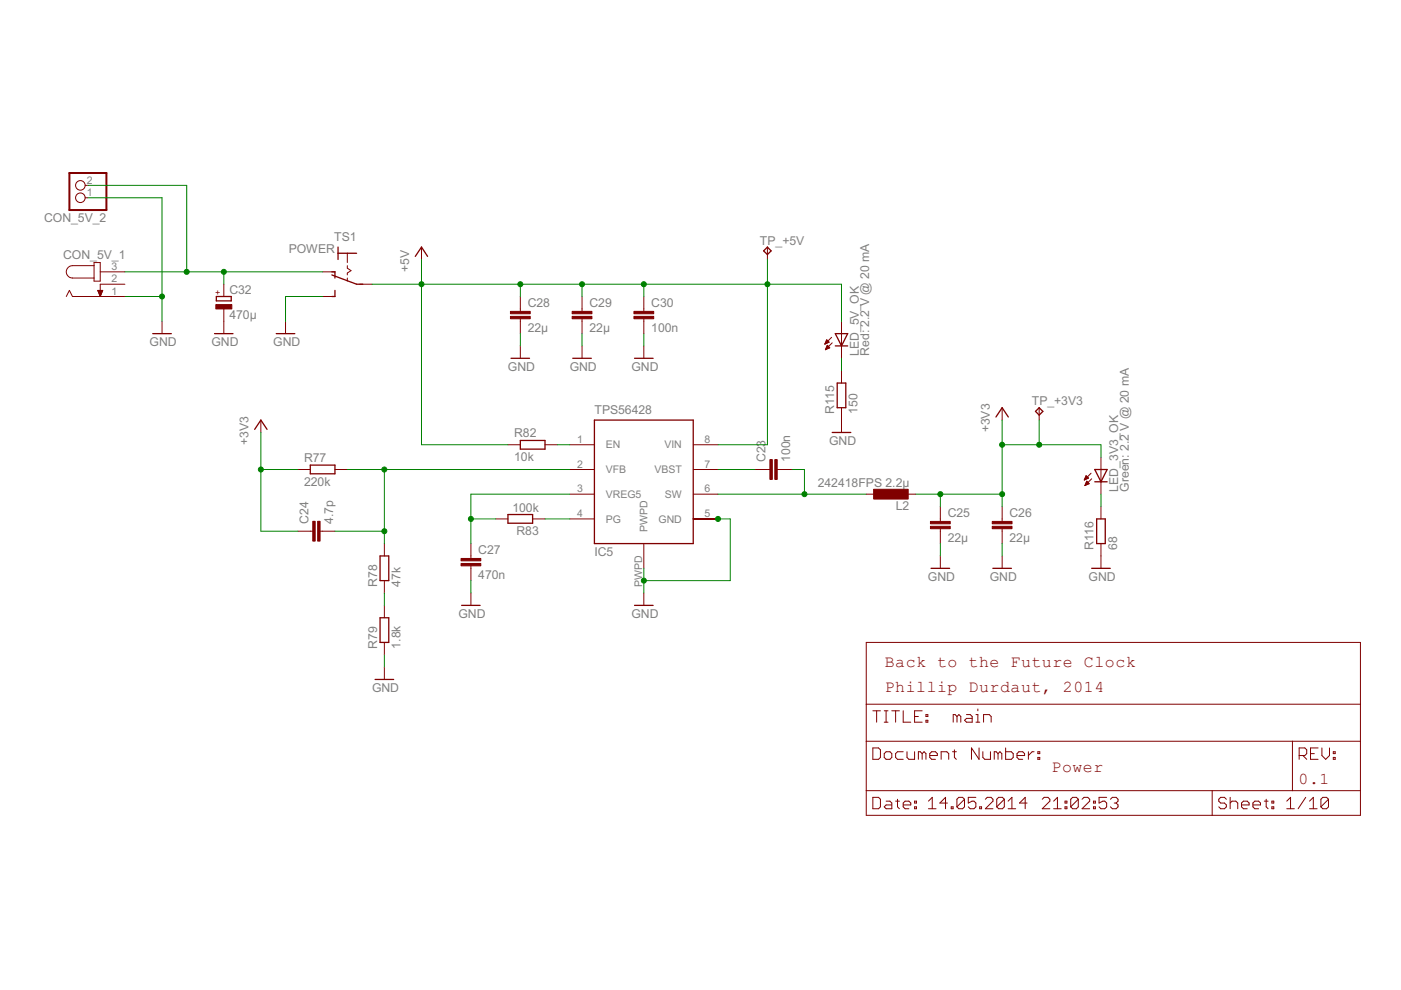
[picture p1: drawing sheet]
<svg xmlns="http://www.w3.org/2000/svg" width="297mm" height="210mm" viewBox="0 0 297 210" stroke-linecap="round" stroke-linejoin="round" font-family="sans-serif">
<g fill="none" stroke="#800000" stroke-width=".21">
<path d="M18.1 39.3h.5M18.1 41.9h.5M19.9 56.3h-4.5a1.31 1.31 0 0 0-1.4 1.3 1.31 1.31 0 0 0 1.4 1.3h4.5M19.9 55.7h1.4v3.9h-1.4zM21.3 57.6h5.2M68.4 57.6h2.6M73.6 53.7v2M73.6 56.3v.6l.8 .5-.8 .5v.4M73.6 58.9v.7M89.4 52.4v2.6M162.7 52.4v2.6M14.1 62.9l.6-1.3 .7 1.3h11.1"/>
<path d="M20.7 61.6h1.1l-.5 1.3zM20.8 61.7h.9M20.8 61.8h.9M20.9 62h.7M20.9 62.1h.7M21 62.2h.5M21 62.3h.5M21.1 62.5h.3M21.1 62.6h.3M21.2 62.7h.1M26.5 60.3h-5.2v2.6M34.4 68.1v2.6"/>
<path d="M47.5 60.3v2.6M47.5 65.5v5.2M60.5 68.1v2.6M68.4 62.9h2.6M76.3 60.3h2.6M110.3 62.9v3.1M110.3 67.6v3.1M110.3 73.3v2.7M123.4 62.9v3.1M123.4 67.6v3.1M123.4 73.3v2.7M136.5 62.9v3.1"/>
<path d="M136.5 67.6v3.1M136.5 73.3v2.7M174.9 72.9h.2M175 72.7h.4M175 74.1h.1M175 72.6h.7M175.1 72.5h.6M175.1 74h.2M175.1 73.9h.5M175.1 72.4h.5M175.2 72.2h.3M175.2 73.7h.7"/>
<path d="M175.2 72.1h.1M175.2 73.6h.6M175.3 72.1l.5 .5-.9 .4zM175.3 73.5h.4M175.3 73.4h.3M175.4 73.3h.1M175.9 73.7l-.5-.5-.4 .9M175.9 73.7l-.9 .4M176.3 71.5l-1.4 1.5M176.4 72.7l-1.4 1.4M178.4 68.1v7.9M178.4 78.6v2.6"/>
<path d="M55.3 89.1v2.6M63.2 99.5h2.6M71 99.5h2.6M107.7 94.3h2.6M115.5 94.3h2.7M120.8 94.3h5.2M120.8 99.5h5.2M147 94.3h5.2M147 99.5h5.2M160.1 99.5h3.1M164.8 99.5h3.1M178.4 86.4v5.3"/>
<path d="M212.5 86.4v2.7M220.3 86.4v2.7M233.4 96.9v7.9M63.2 112.6h3.1M67.9 112.6h3.1M81.5 115.3v2.6M99.8 115.3v3.1M99.8 120v3.1M105.1 110h2.6M112.9 110h2.6M120.8 104.8h5.2M120.8 110h5.2"/>
<path d="M136.5 115.3v5.2M147 104.8h5.2M147 110h5.2M183.7 104.8h2.6M191.5 104.8h2.6M199.4 107.4v3.1M199.4 112.1v3.2M199.4 117.9v2.6M212.5 107.4v3.1M212.5 112.1v3.2M212.5 117.9v2.6M229.9 101.7h.1"/>
<path d="M230 101.6h.3M230 101.5h.6M230.1 101.3h.7M230.1 102.8h.2M230.1 101.2h.5M230.1 102.7h.4M230.2 102.6h.6M230.2 101.1h.3M230.2 101h.2M230.2 102.5h.6M230.3 102.3h.4M230.3 102.2h.3"/>
<path d="M230.4 102.1h.1M230.4 102l.5 .6-.9 .4zM230.8 101.4l-.5-.5-.4 .9M230.8 101.4l-.9 .4M231.3 100.3l-1.4 1.5M231.5 101.5l-1.5 1.5M233.4 107.4v2.6M233.4 115.3v5.2M81.5 123.1v2.6M81.5 128.4v2.6M81.5 136.2v2.6M99.8 125.7v2.7"/>
<path d="M136.5 125.7v2.7M183.7 136.2h104.7v36.7h-104.7zM81.5 141.5v2.6M183.7 157.2h104.7M183.7 149.3h104.7M185.1 158.6h1.2l.4 .4v1.6l-.4 .4h-1.2zM185.1 150.7h1.6M185.9 150.7v2.4M187.5 159.8l.4-.4h.8l.4 .4v.8l-.4 .4h-.8l-.4-.4zM187.5 150.7h.8M187.5 153.1h.8M187.9 150.7v2.4"/>
<path d="M189.1 150.7h1.6M189.9 150.7v2.4M191.5 150.7v2.4h1.6M191.5 159.4h-1.2l-.4 .4v.8l.4 .4h1.2M192.3 159.4v1.2l.4 .4h1.2v-1.6M193.9 151.9h.8M195.5 150.7h-1.6v2.4h1.6M195.5 159.8l-.4-.4h-.4v1.6M195.5 159.8l.4-.4 .4 .4v1.2M195.5 159.8v1.2M196.3 152.7h.4v.4h-.4zM196.3 151.5h.4v.4h-.4z"/>
<path d="M202 159.4h.8M202.4 159v1.6l.4 .4M202.9 151.9v1.2M202.9 151.9l-.4-.4h-.4v1.6M202.9 151.9l.4-.4 .4 .4v1.2M204.9 151.5h.8l.4 .4v1.2h-1.2l-.4-.4 .4-.4h1.2M206.9 153.1h.8M206.9 151.5h.4v1.6M207.3 150.3v.4M207.6 158.6v2.4l-1.6-2.4v2.4M208.4 159.4v1.2l.4 .4h1.2v-1.6M208.5 153.1v-1.6h1.2l.4 .4v1.2"/>
<path d="M211.6 159.8l-.4-.4h-.4v1.6M211.6 159.8v1.2M211.6 159.8l.4-.4 .4 .4v1.2M213.2 158.6v2.4h1.2l.4-.4v-.8l-.4-.4h-1.2M218 159.4v1.6M219.2 159.4h-.4l-.8 .8M220 159.4h.5v.4h-.5zM274 157.2v10.4M277.9 159.8h.8M279.5 158.6h-1.6v2.4h1.6M280.3 158.6v1.6l.8 .8 .8-.8v-1.6M282.7 159.4h.4v.4h-.4z"/>
<path d="M183.7 167.6h104.7M185.1 169.1h1.2l.4 .4v1.6l-.4 .4h-1.2zM187.9 169.9h.8l.4 .4v1.2h-1.2l-.4-.4 .4-.4h1.2M189.9 169.9h.8M190.3 169.5v1.6l.4 .4M191.5 170.7h1.6v-.4l-.4-.4h-.8l-.4 .4v.8l.4 .4h.8M193.9 171.1h.4v.4h-.4zM193.9 169.9h.4v.4h-.4zM196.8 171.5h1.7M196.8 169.9l.9-.8v2.4M197.1 160.2h1.6v-.4l-.4-.4h-.8l-.4 .4v.8l.4 .4h.8M199.5 161v-1.6h1.2l.4 .4v1.2"/>
<path d="M200.9 170.3h-1.6l1.2-1.2v2.4M201.7 171.1h.4v.4h-.4zM204.5 169.5v1.6l-.4 .4h-.8l-.4-.4M204.5 169.5l-.4-.4h-.8l-.4 .4v1.6M204.5 169.5l-1.6 1.6M206.9 169.1h-1.6v1.2l.8-.4h.4l.4 .4v.8l-.4 .4h-.8l-.4-.4M207.7 171.1h.4v.4h-.4zM208.9 169.5l.4-.4h.8l.4 .4v.4l-1.6 1.6h1.6M212.9 169.5v1.6l-.4 .4h-.8l-.4-.4M212.9 169.5l-.4-.4h-.8l-.4 .4v1.6M212.9 169.5l-1.6 1.6M213.7 171.5h1.6"/>
<path d="M213.7 169.9l.8-.8v2.4M215.6 160.2h1.6v-.4l-.4-.4h-.8l-.4 .4v.8l.4 .4h.8M217.8 170.3h-1.6l1.2-1.2v2.4M220 160.6h.5v.4h-.5zM221 169.5l.4-.4h.8l.4 .4v.4l-1.6 1.6h1.6M223.4 171.5h1.6M223.4 169.9l.8-.8v2.4M225.8 171.1h.4v.4h-.4zM225.8 169.9h.4v.4h-.4zM228.6 169.5v1.6l-.4 .4h-.8l-.4-.4M228.6 169.5l-.4-.4h-.8l-.4 .4v1.6M228.6 169.5l-1.6 1.6"/>
<path d="M229.4 169.5l.4-.4h.8l.4 .4v.4l-1.6 1.6h1.6M231.8 171.1h.4v.4h-.4zM231.8 169.9h.4v.4h-.4zM234.6 169.1h-1.6v1.2l.8-.4h.4l.4 .4v.8l-.4 .4h-.8l-.4-.4M235.4 169.5l.4-.4h.8l.4 .4v.4l-.4 .4M236.2 170.3h.4M236.6 170.3l.4 .4v.4l-.4 .4h-.8l-.4-.4M257 167.6v5.3M260 169.5l-.4-.4h-.8l-.4 .4v.4l.4 .4h.8l.4 .4v.4l-.4 .4h-.8l-.4-.4M260.8 170.3l.4-.4h.8l.4 .4v1.2M260.8 169.1v2.4M263.2 170.7h1.6v-.4l-.4-.4h-.8l-.4 .4v.8l.4 .4h.8"/>
<path d="M265.6 170.7h1.7v-.4l-.5-.4h-.8l-.4 .4v.8l.4 .4h.8M268.1 169.9h.8M268.5 169.5v1.6l.4 .4M269.7 171.1h.4v.4h-.4zM269.7 169.9h.4v.4h-.4zM272.8 171.5h1.6M272.8 169.9l.8-.8v2.4M275.4 160.2h1.2l.5-.4v-.8l-.5-.4h-1.2v2.4M276.2 160.2l.9 .8M276.8 169.1l-1.6 2.4M277.6 171.5h1.7M277.6 169.9l.8-.8v2.4"/>
<path d="M281.7 169.5v1.6l-.4 .4h-.8l-.4-.4M281.7 169.5l-.4-.4h-.8l-.4 .4v1.6M281.7 169.5l-1.6 1.6M282.7 160.6h.4v.4h-.4z"/>
<circle cx="17" cy="39.3" r="1.02"/>
<circle cx="17" cy="41.9" r="1.02"/>
</g>
<g fill="none" stroke="#800000" stroke-width=".28">
<path d="M70.4 57.6h.6v1.3M70.4 58.3l5.2 2h1.3M71.7 52.4v2.6M71.7 53.7h3.9M88.1 54.4l1.3-2 1.3 2M161.9 53.2l.8-.8 .8 .8-.8 .8zM32.4 70.7h3.9M45.5 70.7h3.9M45.9 62.9h3.1v.9h-3.1zM58.6 70.7h3.9M71 61.6v1.3h-.6M108.4 76h3.9"/>
<path d="M121.4 76h4M134.5 76h4M177.1 70.7h2.6l-1.3 2.6zM177.1 73.3h2.6M54 91l1.3-1.9 1.3 1.9M65.8 98.6h5.2v1.9h-5.2zM110.3 93.4h5.2v1.8h-5.2zM126 89.1h21v26.2h-21zM176.4 91.7h4M177.5 81.2h1.8v5.2h-1.8zM211.2 88.4l1.3-2 1.3 2M219.5 87.2l.8-.8 .8 .8-.8 .8z"/>
<path d="M232.1 99.5h2.6l-1.3 2.7zM80.6 117.9h1.8v5.2h-1.8zM107.7 109.1h5.2v1.8h-5.2zM232.1 102.2h2.6M232.5 110h1.8v5.3h-1.8zM80.6 131h1.8v5.2h-1.8zM97.9 128.4h3.9M134.5 128.4h4M197.4 120.5h3.9M210.5 120.5h3.9M231.5 120.5h3.9M79.5 144.1h4"/>
</g>
<g fill="#800000" stroke="#800000" stroke-width=".21">
<path d="M67.4 110.5h.5v4.2h-.5z"/>
<path d="M66.3 110.5h.5v4.2h-.5z"/>
<path d="M185.2 103.7h7.4v2.1h-7.4z"/>
<path d="M197.3 111.6h4.2v.5h-4.2z"/>
<path d="M197.3 110.6h4.2v.5h-4.2z"/>
<path d="M210.4 111.6h4.2v.5h-4.2z"/>
<path d="M210.4 110.6h4.2v.5h-4.2z"/>
<path d="M164.3 97.5h.5v4.1h-.5z"/>
<path d="M163.2 97.5h.5v4.1h-.5z"/>
<path d="M97.7 119.5h4.2v.5h-4.2z"/>
<path d="M97.7 118.4h4.2v.5h-4.2z"/>
<path d="M108.2 67.1h4.2v.5h-4.2z"/>
<path d="M108.2 66h4.2v.5h-4.2z"/>
<path d="M121.3 67.1h4.2v.5h-4.2z"/>
<path d="M121.3 66h4.2v.5h-4.2z"/>
<path d="M134.4 67.1h4.2v.5h-4.2z"/>
<path d="M134.4 66h4.2v.5h-4.2z"/>
<path d="M45.8 64.6h3.3v.9h-3.3z"/>
</g>
<path d="M14.7 36.7h7.9v7.8h-7.9z" fill="none" stroke="#800000" stroke-width=".42"/>
<g fill="none" stroke="#008000" stroke-width=".21">
<path d="M18.6 39.3h21v18.3M18.6 41.9h15.8v26.2M26.5 57.6h41.9M47.5 57.6v2.7M89.4 55v39.3h18.3M162.7 55v39.3h-10.5M26.5 62.9h7.9M68.4 62.9h-7.9v5.2M78.9 60.3h99.5v7.8M110.3 60.3v2.6M110.3 70.7v2.6M123.4 60.3v2.6"/>
<path d="M123.4 70.7v2.6M136.5 60.3v2.6M136.5 70.7v2.6M178.4 76v2.6M55.3 99.5h7.9M55.3 91.7v20.9h7.9M73.6 99.5h47.2M81.5 99.5v15.8M118.2 94.3h2.6M152.2 99.5h7.9M167.9 99.5h2.7v5.3M212.5 94.3h20.9v2.6"/>
<path d="M212.5 89.1v18.3M220.3 89.1v5.2M71 112.6h10.5M99.8 110h5.3M115.5 110h5.3M120.8 104.8h-21v10.5M152.2 104.8h31.5M152.2 110h2.6v13.1h-18.3M194.1 104.8h18.4M199.4 104.8v2.6M199.4 115.3v2.6M212.5 115.3v2.6"/>
<path d="M233.4 104.8v2.6M81.5 125.7v2.7M81.5 138.8v2.7M99.8 123.1v2.6M136.5 120.5v5.2"/>
</g>
<g fill="#008000" stroke="#008000" stroke-width=".21">
<circle cx="81.5" cy="99.5" r=".53"/>
<circle cx="81.5" cy="112.6" r=".53"/>
<circle cx="99.8" cy="110" r=".53"/>
<circle cx="170.6" cy="104.8" r=".53"/>
<circle cx="55.3" cy="99.5" r=".53"/>
<circle cx="199.4" cy="104.8" r=".53"/>
<circle cx="212.5" cy="104.8" r=".53"/>
<circle cx="212.5" cy="94.3" r=".53"/>
<circle cx="220.3" cy="94.3" r=".53"/>
<circle cx="136.5" cy="123.1" r=".53"/>
<circle cx="152.2" cy="110" r=".53"/>
<circle cx="34.4" cy="62.9" r=".53"/>
<circle cx="89.4" cy="60.3" r=".53"/>
<circle cx="110.3" cy="60.3" r=".53"/>
<circle cx="123.4" cy="60.3" r=".53"/>
<circle cx="136.5" cy="60.3" r=".53"/>
<circle cx="162.7" cy="60.3" r=".53"/>
<circle cx="39.6" cy="57.6" r=".53"/>
<circle cx="47.5" cy="57.6" r=".53"/>
</g>
<g font-size="4" fill="#800000">
<text x="187.6" y="141.4">Back to the Future Clock</text>
<text x="187.6" y="146.7">Phillip Durdaut, 2014</text>
<text x="222.9" y="163.7">Power</text>
<text x="275.3" y="166.3">0.1</text>
</g>
<g font-size="2.9" fill="#808080">
<text x="9.4" y="47">CON_5V_2</text>
<text x="61.2" y="53.7">POWER</text>
<text x="70.8" y="51.1">TS1</text>
<text x="161.1" y="51.9">TP_+5V</text>
<text x="13.4" y="55">CON_5V_1</text>
<text x="86.7" y="57.6" transform="rotate(-90 86.7 57.6)">+5V</text>
<text x="48.6" y="62.4">C32</text>
<text x="111.9" y="65.1">C28</text>
<text x="125" y="65.1">C29</text>
<text x="138.1" y="65.1">C30</text>
<text x="48.6" y="67.6">470µ</text>
<text x="111.9" y="70.3">22µ</text>
<text x="125" y="70.3">22µ</text>
<text x="138.1" y="70.3">100n</text>
<text x="31.7" y="73.4">GND</text>
<text x="44.8" y="73.4">GND</text>
<text x="57.9" y="73.4">GND</text>
<text x="182.1" y="75.4" transform="rotate(-90 182.1 75.4)">LED_5V_OK</text>
<text x="184.3" y="75.4" transform="rotate(-90 184.3 75.4)">Red: 2.2 V @ 20 mA</text>
<text x="107.7" y="78.6">GND</text>
<text x="120.8" y="78.6">GND</text>
<text x="133.9" y="78.6">GND</text>
<text x="126" y="87.8">TPS56428</text>
<text x="176.9" y="87.8" transform="rotate(-90 176.9 87.8)">R115</text>
<text x="181.8" y="87.8" transform="rotate(-90 181.8 87.8)">150</text>
<text x="218.8" y="85.9">TP_+3V3</text>
<text x="52.7" y="94.3" transform="rotate(-90 52.7 94.3)">+3V3</text>
<text x="109" y="92.8">R82</text>
<text x="175.8" y="94.3">GND</text>
<text x="209.8" y="91.7" transform="rotate(-90 209.8 91.7)">+3V3</text>
<text x="64.5" y="98">R77</text>
<text x="109" y="97.7">10k</text>
<text x="162.3" y="98" transform="rotate(-90 162.3 98)">C23</text>
<text x="167.5" y="98" transform="rotate(-90 167.5 98)">100n</text>
<text x="64.5" y="102.9">220k</text>
<text x="173.4" y="103.2">242418FPS 2.2µ</text>
<text x="237.1" y="104.3" transform="rotate(-90 237.1 104.3)">LED_3V3_OK</text>
<text x="239.3" y="104.3" transform="rotate(-90 239.3 104.3)">Green: 2.2 V @ 20 mA</text>
<text x="65.4" y="111.1" transform="rotate(-90 65.4 111.1)">C24</text>
<text x="70.6" y="111.1" transform="rotate(-90 70.6 111.1)">4.7p</text>
<text x="108.6" y="108.5">100k</text>
<text x="109.5" y="113.4">R83</text>
<text x="189.9" y="108.2">L2</text>
<text x="200.9" y="109.6">C25</text>
<text x="214" y="109.6">C26</text>
<text x="101.4" y="117.5">C27</text>
<text x="126" y="117.9">IC5</text>
<text x="200.9" y="114.9">22µ</text>
<text x="214" y="114.9">22µ</text>
<text x="231.9" y="116.6" transform="rotate(-90 231.9 116.6)">R116</text>
<text x="236.8" y="116.6" transform="rotate(-90 236.8 116.6)">68</text>
<text x="80" y="124.4" transform="rotate(-90 80 124.4)">R78</text>
<text x="84.9" y="124.4" transform="rotate(-90 84.9 124.4)">47k</text>
<text x="101.4" y="122.7">470n</text>
<text x="196.8" y="123.1">GND</text>
<text x="209.8" y="123.1">GND</text>
<text x="230.8" y="123.1">GND</text>
<text x="97.2" y="131">GND</text>
<text x="133.9" y="131">GND</text>
<text x="80" y="137.5" transform="rotate(-90 80 137.5)">R79</text>
<text x="84.9" y="137.5" transform="rotate(-90 84.9 137.5)">1.8k</text>
<text x="78.9" y="146.7">GND</text>
</g>
<g font-size="2.5" fill="#808080">
<text x="18.4" y="41.6">1</text>
<text x="18.4" y="38.9">2</text>
<text x="23.7" y="57.3">3</text>
<text x="23.7" y="59.9">2</text>
<text x="23.7" y="62.5">1</text>
<text x="122.4" y="93.9">1</text>
<text x="128.4" y="95.1">EN</text>
<text x="140.9" y="95.1">VIN</text>
<text x="149.4" y="93.9">8</text>
<text x="122.4" y="99.2">2</text>
<text x="128.4" y="100.3">VFB</text>
<text x="138.8" y="100.3">VBST</text>
<text x="149.4" y="99.2">7</text>
<text x="122.4" y="104.4">3</text>
<text x="128.4" y="105.6">VREG5</text>
<text x="140.9" y="105.6">SW</text>
<text x="149.4" y="104.4">6</text>
<text x="122.4" y="109.7">4</text>
<text x="128.4" y="110.8">PG</text>
<text x="137.3" y="112.8" transform="rotate(-90 137.3 112.8)">PWPD</text>
<text x="139.6" y="110.8">GND</text>
<text x="149.4" y="109.7">5</text>
<text x="136.1" y="124.4" transform="rotate(-90 136.1 124.4)">PWPD</text>
</g>
<text font-size="2.1" fill="#800000" x="46.8" y="62.5" transform="rotate(-90 46.8 62.5)">+</text>
</svg>
